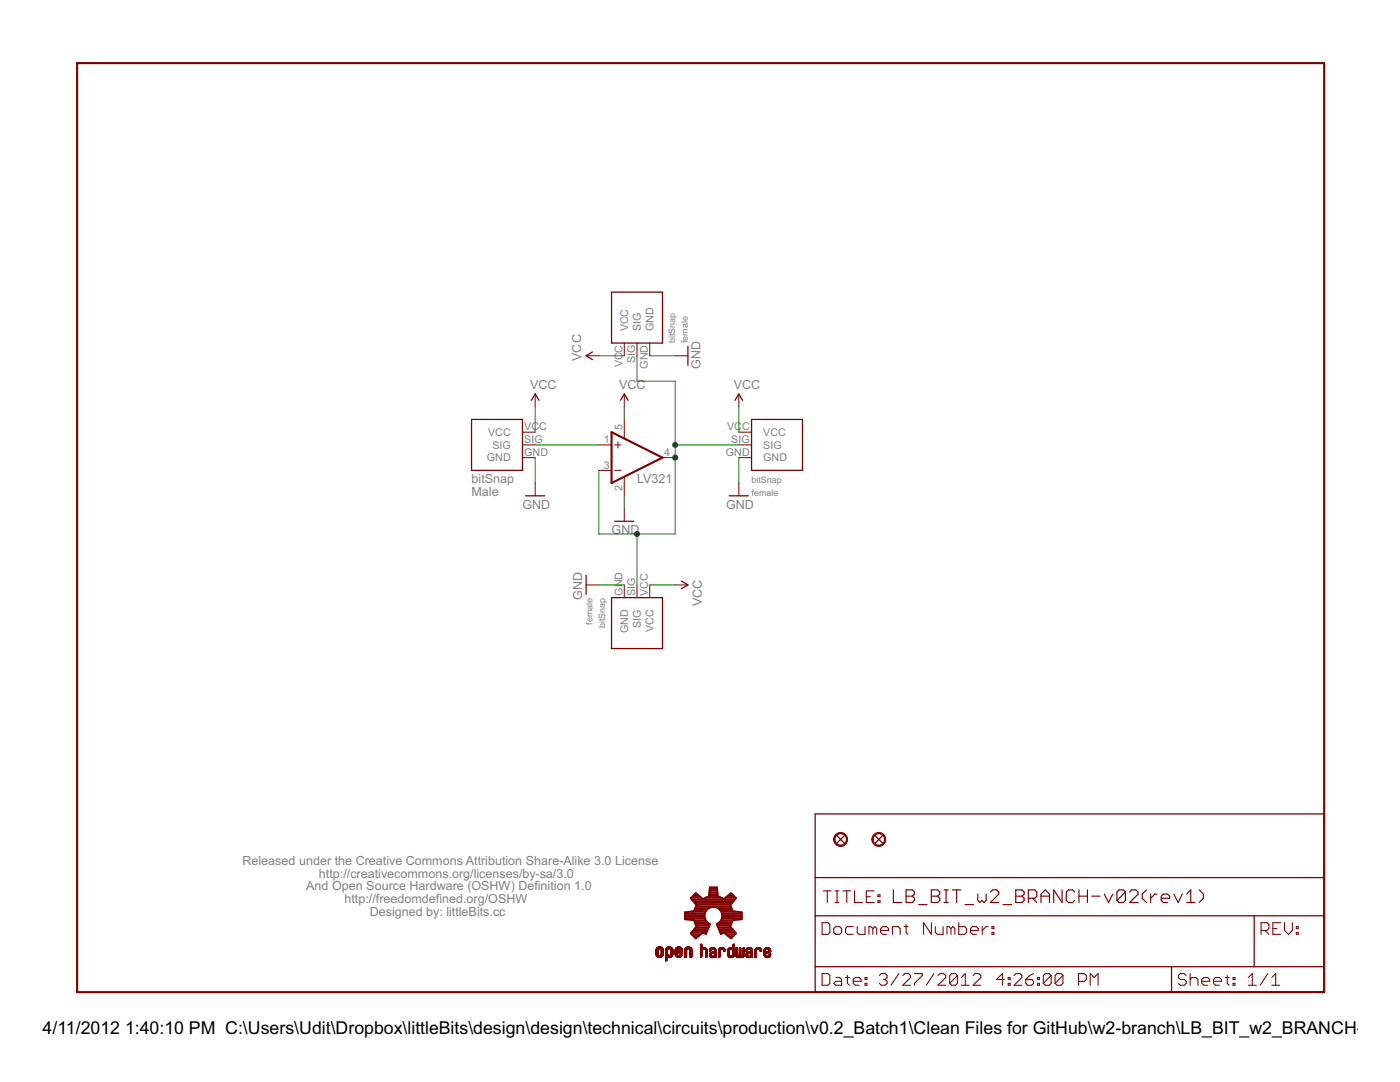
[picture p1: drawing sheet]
<svg xmlns="http://www.w3.org/2000/svg" width="279mm" height="216mm" viewBox="0 0 279 216" stroke-linecap="round" stroke-linejoin="round" font-family="sans-serif">
<g fill="none" stroke="#800000" stroke-width=".25">
<path d="M122 58.3h10.2v10.2h-10.2zM106 79.9l.8-1.3 .8 1.3M118.2 70.2l-1.2 .8 1.2 .8M123.8 79.9l.8-1.3 .7 1.3M137.3 69.1v3.8M146.7 79.9l.7-1.3 .8 1.3M94.1 83.7h10.2v10.2h-10.2zM104.9 98.9h3.8M145.5 98.9h3.9M150 83.7h10.1v10.2h-10.1zM117 114.8v3.8M122 119.3h10.2v10.1h-10.2z"/>
<path d="M122.7 104h3.8M136 116l1.3 .7-1.3 .8M162.7 162.4h101.6v35.6h-101.6zM162.7 175.1h101.6M167 166.7l1.5 1.6M168.5 166.7l-1.5 1.6M174.6 166.7l1.5 1.6M176.1 166.7l-1.5 1.6M162.7 182.7h101.6M162.7 192.9h101.6M233.8 192.9v5.1M250.3 182.7v10.2"/>
</g>
<g fill="none" stroke="#800000" stroke-width=".2">
<path d="M106.8 78.6v2.6M117 71h2.5M124.6 68.5v2.5M124.6 78.6v2.6M127.1 68.5v2.5M129.7 68.5v2.5M134.7 71h2.6M147.4 78.6v2.6M104.3 86.2h2.5M104.3 88.8h2.5M104.3 91.3h2.5M106.8 96.4v2.5"/>
<path d="M119.5 88.8h2.5M119.5 93.9h2.5M122.7 88.8h1.3M122.7 93.9h1.3M123.3 88.1v1.3M124.6 83.7v3.7M124.6 95.2v3.7M132.2 91.3h2.5M147.4 86.2h2.6M147.4 88.8h2.6M147.4 91.3h2.6M147.4 96.4v2.5"/>
<path d="M117 116.7h2.5M124.6 101.5v2.5M124.6 116.7v2.6M127.1 116.7v2.6M129.7 116.7v2.6M134.7 116.7h2.6M130.9 190.4h.4M130.9 190.3h.4M130.9 190.2h.4M130.9 190.1h.4M130.9 190h.4M130.9 189.9h.4"/>
<path d="M130.9 189.8h.4M130.9 189.7h.4M130.9 189.6h.4M130.9 190.5l.5 .1M130.9 190.5h.5M130.9 189.5h.4M131 190.6h.6M131 190.6h.5M131 189.3h1.3M131 190.7h1.3M131 190.8h1.2M131 189.2h1.2"/>
<path d="M131.1 189.1h1.1M131.1 190.9h1M131.1 189.1h1M131.2 190.9h.9M131.2 189.1h.9M131.3 191h.7M131.3 189h.7M131.3 189.6h-.4M131.3 189.5h-.4M131.4 189.4h-.5M131.4 191h.4M131.4 189h.5"/>
<path d="M131.5 189.4h-.5M131.5 189.3l-.5 .1M131.7 189.3h.6M131.8 189.4h.6M131.9 190.6h.5M131.9 189.4h.5M131.9 190.5h.5M131.9 189.5h.5M132 189.5h.4M132 190.4h.4M132 190.3h.4M132 190.2h.4"/>
<path d="M132 190.1h.4M132 190h.4M132 189.9h.4M132 189.8h.4M132 189.7h.4M132 189.6h.4M132.2 190.8h-1.1M132.3 190.6h-.5M132.4 190.6h-.6M132.4 190.4l-.4 .1M132.8 191.6h.4M132.8 191.5h.4"/>
<path d="M132.8 191.4h.4M132.8 191.3h.4M132.8 191.2h.4M132.8 191.1h.4M132.8 190.8h1.4M132.8 190.7h1.4M132.8 190.6h.7M132.8 190.6h.6M132.8 190.5h.5M132.8 190.4l.4 .1M132.8 190.4h.4M132.8 190.3h.4"/>
<path d="M132.8 190.2h.4M132.8 190.1h.4M132.8 190h.4M132.8 189.9h.4M132.8 189.8h.4M132.8 189.7h.4M132.8 189.6h.4M132.8 191.7h.2M132.9 189.3h1.3M133 189.2h1.2M133 189.2h1.1M133.1 189.1h.9"/>
<path d="M133.2 191.7h-.4M133.2 189h.7M133.2 189.6h-.4M133.2 191l-.4 .1M133.2 189.5h-.4M133.3 189.5h-.5M133.3 189.4l-.5 .1M133.3 191h.5M133.3 189h.5M133.4 189.4h-.5M133.4 189.3l-.5 .1M133.7 190.6h.5"/>
<path d="M133.7 189.3h.5M133.7 189.4h.5M133.8 190.5h.5M133.8 189.4h.5M133.8 189.5h.5M133.9 190.4h.4M133.9 189.5h.4M133.9 190.3h.4M133.9 190.2h.4M133.9 190.1h.4M133.9 190h.4M133.9 189.9h.4"/>
<path d="M133.9 189.8h.4M133.9 189.7h.4M133.9 189.6h.4M133.9 191h-1.1M134 190.9h-1.2M134.1 190.8h-1.3M134.3 190.5h-.5M134.7 190.5h.5M134.7 190.4h.4M134.7 189.8l.4 .1M134.7 189.8h.4M134.7 189.7h.4"/>
<path d="M134.7 189.6h.4M134.7 189.5h.5M134.8 190.6h.5M134.8 190.5l.4 .1M134.8 190.6h.6M134.8 190.7h1.3M134.8 189.3h1.3M134.9 190.7h1.2M134.9 189.3h1.2M134.9 189.2h1.2M134.9 190.8h1.1M134.9 189.2h1.1"/>
<path d="M135 190.9h.9M135 189.1h1M135 189.1h.9M135.1 191h.7M135.1 189h.7M135.1 189.6l-.4 .1M135.2 190.3l-.5 .1M135.2 189.4l-.4 .1M135.3 189h.4M135.3 191h.4M135.3 190.3h-.6M135.3 189.4h-.5"/>
<path d="M135.4 189.3l-.6 .1M135.4 189.8h.8M135.4 190.2h-.7M135.5 190.2h-.8M135.6 189.7h.6M135.6 189.3h.5M135.6 190.6h.5M135.6 190.1l-.9 .1M135.6 189.4h.6M135.7 189.7h.5M135.7 189.4h.5M135.7 190.1h-1"/>
<path d="M135.7 189.5h.5M135.8 190.5h.4M135.8 189.6h.4M135.8 189.5h.4M135.8 190.4h.4M135.8 190.3h.4M135.8 190l-1.1 .1M135.9 190.2h.3M136 190h-1.3M136 190.2h.2M136 190.8h-1.1M136 189.9h-1.3"/>
<path d="M136.2 190.6h-.6M136.2 189.9h-1.5M136.2 190.5h-.5M136.2 189.8l-1 .1M136.6 191h.3M136.6 190.8h.4M136.6 190.7h.4M136.6 190.6h.4M136.6 190.5h.4M136.6 190.4h.4M136.6 190.3h.4M136.6 190.2h.4"/>
<path d="M136.6 190.1h.4M136.6 190h.4M136.6 189.9h.4M136.6 189.8h.4M136.6 189.7h.4M136.6 189.6h.4M136.7 191h.1M136.8 189.3h1.2M136.8 189.2h1.2M136.8 189.2h1.1M136.9 189.1h1M136.9 189.1h.9"/>
<path d="M137 189h.8M137 190.9h-.4M137.1 189.6h-.5M137.1 189.5h-.4M137.1 189.4l-.4 .1M137.2 189h.4M137.2 189.4h-.5M137.3 189.3l-.6 .1M137.5 189.3h.5M137.6 189.4h.5M137.7 189.5h.4M137.7 191h.3"/>
<path d="M137.7 190.8h.4M137.7 190.7h.4M137.7 190.6h.4M137.7 190.5h.4M137.7 190.4h.4M137.7 190.3h.4M137.7 190.2h.4M137.7 190.1h.4M137.7 190h.4M137.7 189.9h.4M137.7 189.8h.4M137.7 189.7h.4"/>
<path d="M137.7 189.6h.4M137.8 191h.1M138 189.3h-1.3M138.1 190.9h-.4M139.8 191h.1M139.8 188.6h.3M139.8 190.9h.2M139.8 190.8h.3M139.8 190.7h.3M139.8 190.6h.3M139.8 190.5h.3M139.8 190.4h.3"/>
<path d="M139.8 190.3h.3M139.8 190.2h.3M139.8 190.1h.3M139.8 190h.3M139.8 189.9h.3M139.8 189.8h.3M139.8 189.7h.3M139.8 189.6h.3M139.8 189.3h1.2M139.8 189.2l1.1 .1M139.8 189.2h1.1M139.8 189.1l1 .1"/>
<path d="M139.8 189.1h.3M139.8 189h.3M139.8 188.9h.3M139.8 188.8h.3M139.8 188.7h.3M139.8 188.5h.3M139.9 188.4h.1M140 191h-.2M140.1 190.9h-.3M140.1 189.6h-.3M140.1 189.5h-.3M140.2 189.5h-.4"/>
<path d="M140.2 189.1h.5M140.2 189.4l-.4 .1M140.4 189.4h-.6M140.4 189.1h.1M140.5 189.4h.5M140.7 189.4h.4M140.7 189.5h.4M140.8 189.5h.3M140.8 189.6h.3M140.8 190.9h.3M140.8 190.8h.3M140.8 190.7h.3"/>
<path d="M140.8 190.6h.3M140.8 190.5h.3M140.8 190.4h.3M140.8 190.3h.3M140.8 190.2h.3M140.8 190.1h.3M140.8 190h.3M140.8 189.9h.3M140.8 189.8h.3M140.8 189.7h.3M140.9 191.1h.1M141 191l-.2 .1"/>
<path d="M141 189.3l-1.2 .1M141.1 191h-.3M141.1 190.9h-.3M141.6 190.7h.3M141.6 190.6h.3M141.6 190.5h.3M141.6 190.4h.3M141.6 189.7h.3M141.6 189.6h.3M141.6 190.8h.8M141.6 190.7l.4 .1M141.6 189.5h.3"/>
<path d="M141.6 189.5h.4M141.7 190.9h.8M141.7 189.4h1.1M141.7 189.3h1.1M141.8 191h.7M141.8 189.8h-.2M141.8 189.3h.9M141.8 190.1h1.1M141.8 189.2h.9M141.9 189.7l-.3 .1M141.9 190.5h-.3M141.9 189.2h.7"/>
<path d="M141.9 191h.6M141.9 189.6h-.3M142 190.4h-.4M142 190.1h.9M142 191.1h.4M142 189.1h.5M142 190h.9M142 189.4l-.4 .1M142 190.3l-.4 .1M142.2 191.1h.1M142.2 189.4h-.5M142.2 190.3h-.6"/>
<path d="M142.2 189.9h.7M142.2 189.1h.1M142.3 189.9h.6M142.3 190.2h-.6M142.3 189.4h.6M142.4 190.2h-.7M142.4 189.9h.5M142.5 189.4h.4M142.5 190.1l-.8 .1M142.5 189.5h.4M142.6 189.8h.3M142.6 189.5h.3"/>
<path d="M142.6 189.6h.3M142.6 190.1h.3M142.6 191h.2M142.6 190.9h.3M142.6 190.8h.3M142.6 190.7h.3M142.6 190.6h.3M142.6 190.5h.3M142.6 190.4h.3M142.6 190.3h.3M142.6 190.2h.3M142.6 189.7h.3"/>
<path d="M142.9 191h-.3M143.4 190.9h.3M143.4 190.8h.3M143.4 190.7h.3M143.4 190.6h.3M143.4 190.5h.3M143.4 190.4h.3M143.4 190.3h.3M143.4 190.2h.3M143.4 190.1h.3M143.4 190h.3M143.4 189.9h.3"/>
<path d="M143.4 189.8h.3M143.4 189.7h.3M143.4 189.6h.3M143.4 191.1h.1M143.5 189.3h1.1M143.6 191l-.2 .1M143.6 189.3h1M143.6 189.2h.9M143.7 191h-.3M143.7 189.2h.7M143.7 189.7h-.3M143.7 189.6h-.3"/>
<path d="M143.7 189.5h-.3M143.8 189.5h-.4M143.8 189.1h.5M143.8 189.4l-.4 .1M144 189.4h-.5M144 189.1h.1M144.2 189.4h.5M144.3 189.4h.4M144.4 189.5h.3M144.4 189.6h.3M144.5 189.7h.2M144.5 189.8h.1"/>
<path d="M144.6 189.3l-1.1 .1M144.7 189.8h-.2M144.8 189.7h-.3M145.2 190.4h.3M145.2 190.3h.3M145.2 190.2h.3M145.2 190.1h.3M145.2 190h.3M145.2 189.9h.3M145.2 189.8h.3M145.2 190.5h.3M145.2 189.7h.3"/>
<path d="M145.2 190.6h.4M145.2 190.7h.4M145.2 189.5h.4M145.3 190.7l.4 .1M145.3 190.8h1.2M145.3 190.8h1.1M145.4 189.3h1.2M145.4 190.9h1M145.4 190.9h.9M145.5 189.2h1.1M145.5 191h.8M145.5 189.6l-.3 .1"/>
<path d="M145.5 189.6h-.3M145.6 189.5h-.4M145.6 191h.6M145.6 189.1h.5M145.7 191.1h.4M145.7 189.4l-.4 .1M145.8 189.4h-.5M145.8 191.1h.1M145.8 189.1h.1M146 189.4h.6M146.1 189.4h.5M146.2 189.5h.4"/>
<path d="M146.2 190.6h.3M146.2 190.5h.4M146.2 189.6h.4M146.3 190.5h.3M146.3 190.4h.3M146.3 190.3h.3M146.3 190.2h.3M146.3 190.1h.3M146.3 190h.3M146.3 189.9h.3M146.3 189.8h.3M146.3 189.7h.3"/>
<path d="M146.3 189.6h.3M146.3 189.1h.3M146.3 189h.3M146.3 188.9h.3M146.3 188.8h.3M146.3 188.7h.3M146.3 188.6h.3M146.3 188.5h.3M146.4 188.4h.2M146.5 190.7l-.4 .1M146.5 190.7h-.4M146.5 190.6h-.3"/>
<path d="M146.6 189.3l-1.3 .1M146.9 190.7l.3 .1M146.9 190.7h.3M146.9 190.6h.3M146.9 190.5h.2M146.9 190.4h.2M146.9 190.3h.2M146.9 190.2h.2M146.9 190.1h.2M146.9 190h.2M146.9 189.9h.2M146.9 189.8h.2"/>
<path d="M146.9 189.7h.2M146.9 189.6h.2M146.9 189.5h.2M146.9 189.4h.2M146.9 189.3h.2M146.9 189.2h.2M146.9 190.8h1.6M146.9 190.9h1.5M147 190.9h1.4M147 191h1.4M147 189.1h.1M147.1 191h.5"/>
<path d="M147.2 191.1h.3M147.4 191.1h.1M147.4 190.8h.5M147.5 190.7h.4M147.5 190.6h.4M147.5 190.6h.3M147.5 190.5h.3M147.5 190.4h.3M147.5 190.3h.3M147.5 190.2h.3M147.5 190.1h.3M147.6 190.5h.2"/>
<path d="M147.6 190.2h.2M147.6 190.1h.2M147.6 190h.2M147.6 189.9h.2M147.6 189.8h.2M147.6 189.7h.2M147.6 189.6h.2M147.6 189.5h.2M147.6 189.4h.2M147.6 189.3h.2M147.6 189.2h.2M147.7 189.1h.1"/>
<path d="M147.8 191h.5M147.9 191.1h.3M148.1 190.8h.4M148.2 190.7h.3M148.2 190.6h.3M148.3 190.6h.2M148.3 190.5h.2M148.3 190.4h.2M148.3 190.3h.2M148.3 190.2h.2M148.3 190.1h.2M148.3 190h.2"/>
<path d="M148.3 189.9h.2M148.3 189.8h.2M148.3 189.7h.2M148.3 189.6h.2M148.3 189.5h.2M148.3 189.4h.2M148.3 189.3h.2M148.3 189.2h.2M148.4 189.1h.1M148.8 190.7h.4M148.8 190.6h.3M148.8 190.5h.3"/>
<path d="M148.8 190.4h.3M148.8 189.6h.3M148.8 190.7l.4 .1M148.8 189.6h.4M148.9 190.8h.8M148.9 190.8l.8 .1M148.9 190.9h.8M148.9 190.2h.7M149 189.4h1.1M149 189.3h1.1M149 190.9h.7M149 189.8h-.2"/>
<path d="M149 191h.7M149 189.3h1M149.1 189.8h-.3M149.1 189.2h.8M149.1 189.7l-.3 .1M149.1 189.7h-.3M149.1 191h.6M149.2 189.5h-.3M149.2 190.1h1M149.2 190.4h-.4M149.2 191.1h.4M149.3 190h.9"/>
<path d="M149.3 189.1h.5M149.3 190.3l-.5 .1M149.3 189.4l-.4 .1M149.4 189.4h-.5M149.4 190.3h-.5M149.4 189.9h.8M149.5 189.1h.1M149.5 189.9h.7M149.6 190.2h-.7M149.6 189.4h.5M149.6 189.9h.6M149.7 189.4h.4"/>
<path d="M149.8 190.1l-.8 .1M149.8 189.5h.4M149.8 189.8h.4M149.9 189.8h.3M149.9 189.6h.3M149.9 191h.2M149.9 190.9h.3M149.9 190.8h.3M149.9 190.7h.3M149.9 190.6h.3M149.9 190.5h.3M149.9 190.4h.3"/>
<path d="M149.9 190.3h.3M149.9 190.2h.3M149.9 190.1h.3M149.9 189.7h.3M149.9 191.1h.1M150.2 191h-.3M150.2 190.9h-.3M150.2 190.1h-1.1M150.6 190.9h.3M150.6 190.8h.3M150.6 190.7h.3M150.6 190.6h.3"/>
<path d="M150.6 190.5h.3M150.6 190.4h.3M150.6 190.3h.3M150.6 190.2h.3M150.6 190.1h.3M150.6 190h.3M150.6 189.9h.3M150.6 189.8h.3M150.6 189.7h.3M150.7 189.5h.3M150.7 191.1h.1M150.8 191l-.2 .1"/>
<path d="M150.8 189.3h1M150.9 189.2h.9M150.9 191h-.3M150.9 189.6l-.3 .1M150.9 189.2h.8M151 189.6h-.3M151 189.5h-.3M151 189.1h.6M151.1 189.4l-.4 .1M151.2 189.4h-.5M151.3 189.1h.1M151.4 189.4h.5"/>
<path d="M151.6 189.4h.3M151.6 189.5h.4M151.7 189.6h.3M151.7 189.7h.3M151.7 189.8h.2M151.9 189.3l-1.2 .1M151.9 189.8h-.2M152 189.7l-.3 .1M152.4 190.5l.4 .1M152.4 190.5h.4M152.4 190.4h.4M152.4 190h1.2"/>
<path d="M152.4 190h.4M152.4 189.9h.4M152.4 189.8h.4M152.4 189.7h.4M152.4 189.6h.4M152.5 190.6h.3M152.5 189.5h.3M152.5 190.7h.4M152.5 190.7l.5 .1M152.5 190.8h1.2M152.6 189.4h1.1M152.6 190.8h1.1"/>
<path d="M152.6 189.3h1.1M152.6 190.9h1M152.7 189.3h.9M152.7 190.9h.9M152.7 189.2h.9M152.7 191h.8M152.8 189.2h.7M152.8 190.4h-.4M152.8 189.6h-.3M152.8 191h.6M152.8 189.5h-.3M152.9 190.3l-.5 .1"/>
<path d="M152.9 189.1h.5M152.9 189.4l-.4 .1M153 191.1h.4M153 190.3h-.6M153 189.4h-.5M153.1 189.1h.1M153.1 191.1h.1M153.1 189.9h.7M153.1 190.2h-.7M153.2 190.2h-.8M153.2 189.4h.5M153.3 190.8h.4"/>
<path d="M153.4 190.1l-1 .1M153.4 189.8h.4M153.4 189.4h.4M153.4 189.5h.4M153.5 190.6h.3M153.5 190.1h-1.1M153.5 189.5h.3M153.5 189.6h.3M153.5 189.7h.3M153.5 190.5h.3M153.5 190.4h.3M153.6 190.4h.2"/>
<path d="M153.7 190.3h.1M153.7 190h-.8M153.8 190.7h-.4M153.8 189.9h-.8M153.8 190.6h-.3M153.8 189.8l-.6 .1"/>
</g>
<path d="M15.4 12.6h248.9v185.4h-248.9zM122 86.2l10.2 5.1-10.2 5.1z" fill="none" stroke="#800000" stroke-width=".42"/>
<g fill="#800000" stroke="#800000" stroke-width=".2">
<path d="M174.4 166.5a1.4 1.4 0 0 1 2.2 .3 1.4 1.4 0 0 1-.8 2 1.4 1.4 0 0 1-1.8-1.3h.2a1.15 1.15 0 0 1 1.7-1.1 1.15 1.15 0 0 1 .2 1.9 1.15 1.15 0 0 1-1.8-.5l-.1-.3h-.2z" fill-rule="evenodd"/>
<path d="M166.8 166.5a1.4 1.4 0 0 1 2.2 .3 1.4 1.4 0 0 1-.9 2 1.4 1.4 0 0 1-1.7-1.3h.2a1.15 1.15 0 0 1 1.6-1.1 1.15 1.15 0 0 1 .3 1.9 1.15 1.15 0 0 1-1.8-.5l-.1-.3h-.2z" fill-rule="evenodd"/>
</g>
<g fill="none" stroke="#800000" stroke-width=".21">
<path d="M164.3 177.8h1.6M165.1 177.8v2.3M166.6 177.8h.8M167 177.8v2.3M168.2 177.8h1.6M169 177.8v2.3M170.5 177.8v2.3h1.6M172.9 178.9h.8M174.5 177.8h-1.6v2.3h1.6M175.2 179.7h.4v.4h-.4zM175.2 178.5h.4v.4h-.4zM164.1 184.1h1.1l.4 .4v1.6l-.4 .3h-1.1z"/>
<path d="M164.1 194.3h1.1l.4 .3v1.6l-.4 .4h-1.1zM166.4 185.3l.4-.4h.8l.4 .4v.8l-.4 .3h-.8l-.4-.3zM166.6 180.1h.8M166.8 195.1h.8l.4 .3v1.2h-1.2l-.4-.4 .4-.4h1.2M168.7 195.1h.8M169.1 194.6v1.6l.4 .4M170.3 195.8h1.6v-.4l-.4-.3h-.8l-.4 .3v.8l.4 .4h.8M170.3 184.9h-1.2l-.4 .4v.8l.4 .3h1.2M171.1 184.9v1.2l.4 .3h1.1v-1.5M172.6 196.2h.4v.4h-.4zM172.6 195.1h.4v.3h-.4zM174.2 185.3l-.4-.4h-.4v1.5"/>
<path d="M174.2 185.3v1.1M174.2 185.3l.4-.4 .4 .4v1.1M175.5 194.6l.4-.3h.8l.3 .3v.5l-.3 .3M175.7 185.7h1.6v-.4l-.4-.4h-.8l-.4 .4v.8l.4 .3h.8M176.3 195.4h.4M176.7 195.4l.3 .4v.4l-.3 .4h-.8l-.4-.4M178.1 186.4v-1.5h1.2l.3 .4v1.1M179.4 194.3l-1.6 2.3M180.2 194.6l.4-.3h.7l.4 .3v.5l-1.5 1.5h1.5M180.4 184.9h.8M180.8 184.5v1.6l.4 .3M182.5 194.3h1.6v.3l-1.6 1.6v.4"/>
<path d="M185.9 184.1v2.3l-1.6-2.3v2.3M186.4 194.3l-1.6 2.3M186.7 184.9v1.2l.3 .3h1.2v-1.5M187.2 194.6l.4-.3h.7l.4 .3v.5l-1.5 1.5h1.5M189.8 185.3l-.4-.4h-.4v1.5M189.8 185.3v1.1M189.8 185.3l.4-.4 .4 .4v1.1M191.1 194.6v1.6l-.4 .4h-.8l-.4-.4M191.1 194.6l-.4-.3h-.8l-.4 .3v1.6M191.1 194.6l-1.6 1.6M191.3 184.1v2.3h1.2l.4-.3v-.8l-.4-.4h-1.2M191.9 196.6h1.5"/>
<path d="M191.9 195.1l.7-.8v2.3M193.7 185.7h1.5v-.4l-.4-.4h-.7l-.4 .4v.8l.4 .3h.7M194.2 194.6l.4-.3h.8l.3 .3v.5l-1.5 1.5h1.5M196 184.9v1.5M197.2 184.9h-.4l-.8 .8M198 186.1h.4v.3h-.4zM198 184.9h.4v.4h-.4zM200.4 195.4h-1.5l1.1-1.1v2.3M201.2 196.2h.4v.4h-.4zM201.2 195.1h.4v.3h-.4zM202.4 194.6l.4-.3h.8l.3 .3v.5l-1.5 1.5h1.5M204.7 195.4h1.2l.4 .4v.4l-.4 .4h-.8l-.4-.4z"/>
<path d="M206.3 194.3l-.8 .3-.8 .8M207.1 196.2h.4v.4h-.4zM207.1 195.1h.4v.3h-.4zM209.8 194.6v1.6l-.4 .4h-.8l-.4-.4M209.8 194.6l-.4-.3h-.8l-.4 .3v1.6M209.8 194.6l-1.6 1.6M212.1 194.6v1.6l-.4 .4h-.8l-.3-.4M212.1 194.6l-.4-.3h-.8l-.3 .3v1.6M212.1 194.6l-1.5 1.6M215.2 195.8h1.2l.4-.4v-.8l-.4-.3h-1.2v2.3M217.6 196.6v-2.3l.8 .8 .7-.8v2.3M236.7 194.6l-.4-.3h-.7l-.4 .3v.5l.4 .3h.7l.4 .4v.4l-.4 .4h-.7l-.4-.4"/>
<path d="M237.5 195.4l.4-.3h.8l.4 .3v1.2M237.5 194.3v2.3M239.8 195.8h1.6v-.4l-.4-.3h-.8l-.4 .3v.8l.4 .4h.8M242.2 195.8h1.5v-.4l-.3-.3h-.8l-.4 .3v.8l.4 .4h.8M244.5 195.1h.8M244.9 194.6v1.6l.4 .4M246.1 196.2h.4v.4h-.4zM246.1 195.1h.4v.3h-.4zM249.1 196.6h1.6M249.1 195.1l.8-.8v2.3M251.7 185.7h1.2l.3-.4v-.8l-.3-.4h-1.2v2.3M252.5 185.7l.7 .7"/>
<path d="M253 194.3l-1.5 2.3M253.8 196.6h1.6M253.8 195.1l.8-.8v2.3M254 185.3h.8M255.6 184.1h-1.6v2.3h1.6M256.3 184.1v1.6l.8 .7 .8-.7v-1.6M258.7 186.1h.4v.3h-.4zM258.7 184.9h.4v.4h-.4z"/>
</g>
<g fill="none" stroke="#800000" stroke-width=".23">
<path d="M178.3 177.6v2.5h1.7M180.8 177.6h1.3l.4 .4v.4l-.4 .4 .4 .4v.5l-.4 .4h-1.3zM180.8 178.8h1.3M185.9 177.6h1.2l.5 .4v.4l-.5 .4 .5 .4v.5l-.5 .4h-1.2zM185.9 178.8h1.2M188.4 177.6h.8M188.8 177.6v2.5M190.1 177.6h1.6M190.9 177.6v2.5M195.1 178.4v1.3l.5 .4 .4-.4 .4 .4 .4-.4v-1.3M197.7 178l.4-.4h.8l.4 .4v.4l-1.6 1.7h1.6M202.7 177.6h1.3l.4 .4v.4l-.4 .4 .4 .4v.5l-.4 .4h-1.3z"/>
<path d="M202.7 178.8h1.3M205.2 179.2h1.3l.4-.4v-.8l-.4-.4h-1.3v2.5M206.1 179.2l.8 .9M207.8 178.8h1.6M212 177.6v2.5l-1.7-2.5v2.5M214.5 178l-.4-.4h-.9l-.4 .4v1.7l.4 .4h.9l.4-.4M215.3 178.8h1.7M215.3 177.6v2.5M217 177.6v2.5M217.9 178.8h1.6M220.4 178.4l.8 1.7 .9-1.7M224.6 178v1.7l-.4 .4h-.9l-.4-.4"/>
<path d="M224.6 178l-.4-.4h-.9l-.4 .4v1.7M224.6 178l-1.7 1.7M225.4 178l.4-.4h.9l.4 .4v.4l-1.7 1.7h1.7M228.8 177.6l-.8 .8v.8l.8 .9M229.6 178.4v1.7M230.9 178.4h-.4l-.9 .8M231.8 179.2h1.6v-.4l-.4-.4h-.8l-.4 .4v.9l.4 .4h.8M234.3 178.4l.8 1.7 .8-1.7M236.8 178.4l.8-.8v2.5M239.3 177.6l.9 .8v.8l-.9 .9M183.3 180.5h1.7M188.4 180.1h.8"/>
<path d="M192.6 180.5h1.7M200.2 180.5h1.7M207.8 180.1v-1.7l.8-.8 .8 .8v1.7M236.8 180.1h1.7"/>
</g>
<g fill="none" stroke="#800000" stroke-width=".38">
<path d="M138 179.1h1.9M138.1 179.5h8.6M138.3 178.8h1.2M138.3 179.8h8.1M138.7 178.4h.4M140.9 179.1h3M141.5 178.8h1.7M141.5 178.4h1.7M141.6 178.1h1.6M141.6 177.7h1.5M141.6 177.4h1.5M144.8 179.1h2"/>
<path d="M145.2 178.8h1.2M145.7 178.4h.4M136.7 183.3h4M136.7 183h3.9M136.7 182.6h3.9M136.7 182.3h4M138 181.9h2.8M138 186.1h2.3M138.1 186.5h1.7M138.3 185.8h2.8M138.4 186.8h1M138.6 185.4h2.7"/>
<path d="M138.6 183.7h2.2M138.6 181.6h2.4M138.6 180.2h7.5M138.7 184h2.4M138.7 181.2h2.8M138.8 187.2h.2M138.8 184.4h2.8M138.9 185.1h2.5M138.9 180.9h6.9M138.9 180.5h6.9M139 184.7h2.6M140.4 186.1h.6"/>
<path d="M140.8 181.9l-.2 .5 .1 .9M140.8 181.9a1.79 1.79 0 0 1 3.2 0M143.1 184.4h2.8M143.2 184.7h2.6M143.3 181.2h2.7M143.3 185.1h2.6M143.5 185.4h2.7M143.6 185.8h2.9M143.6 184h2.5M143.7 181.6h2.4M143.8 186.1h.6M143.9 183.7h2.3"/>
<path d="M144 181.9a1.76 1.76 0 0 1-1 2.5l.9 2 .6-.3 1.4 1.1 1-1-1.2-1.4 .5-1.2 1.8-.2v-1.4l-1.8-.2-.5-1.1 1.2-1.5-1-1-1.4 1.2-1.2-.5-.2-1.8h-1.4l-.2 1.8-1.2 .5-1.4-1.2-1 1 1.1 1.5-.5 1.1-1.8 .2v1.4l1.8 .2 .5 1.2-1.1 1.4 1 1 1.4-1.1 .6 .3 .8-2-.7-.5-.3-.6M144 181.9h2.8M144.1 183.3h3.9M144.1 182.3h3.9M144.1 183h3.9M144.1 182.6h3.9M144.5 186.1h2.2M144.9 186.5h1.8M145.4 186.8h.9M145.8 187.2h.2"/>
</g>
<g fill="none" stroke="#008000" stroke-width=".2">
<path d="M119.5 71h5.1M127.1 71v5.1h7.6v30.5h-15.2v-12.7M129.7 71h5M106.8 88.8h12.7M106.8 81.2v5M106.8 91.3v5.1M124.6 81.2v2.5M124.6 98.9v2.6M134.7 88.8h12.7M147.4 81.2v5M147.4 91.3v5.1M119.5 116.7h5.1"/>
<path d="M127.1 106.6v10.1M129.7 116.7h5"/>
</g>
<g fill="#008000" stroke="#008000" stroke-width=".2">
<circle cx="134.7" cy="91.3" r=".51"/>
<circle cx="134.7" cy="88.8" r=".51"/>
<circle cx="127.1" cy="106.6" r=".51"/>
</g>
<g font-size="4">
<text x="8.5" y="206.4">4/11/2012</text>
<text x="25" y="206.4">1:40:10 PM C:\Users\Udit\Dropbox\littleBits\design\design\technical\circuits\production\v0.2_Batch1\Clean Files for GitHub\w2-branch\LB_BIT_w2_BRANCH-v02(re</text>
</g>
<g font-size="2.8" fill="#808080">
<text x="105.8" y="77.6">VCC</text>
<text x="116" y="72" transform="rotate(-90 116 72)">VCC</text>
<text x="123.6" y="77.6">VCC</text>
<text x="139.8" y="73.5" transform="rotate(-90 139.8 73.5)">GND</text>
<text x="146.4" y="77.6">VCC</text>
<text x="94.1" y="96.4">bitSnap</text>
<text x="94.1" y="98.9">Male</text>
<text x="104.3" y="101.5">GND</text>
<text x="127.1" y="96.4">LV321</text>
<text x="144.9" y="101.5">GND</text>
<text x="122.1" y="106.5">GND</text>
<text x="116.2" y="119.7" transform="rotate(-90 116.2 119.7)">GND</text>
<text x="140.1" y="121" transform="rotate(-90 140.1 121)">VCC</text>
<text x="48.4" y="172.6">Released under the Creative Commons Attribution Share-Alike 3.0 License</text>
<text x="61.1" y="177.7">And Open Source Hardware (OSHW) Definition 1.0</text>
<text x="63.6" y="175.1">http://creativecommons.org/licenses/by-sa/3.0</text>
<text x="68.7" y="180.2">http://freedomdefined.org/OSHW</text>
<text x="73.8" y="182.7">Designed by: littleBits.cc</text>
</g>
<g font-size="2.4" fill="#808080">
<text x="124.2" y="70.4" transform="rotate(-90 124.2 70.4)">C</text>
<text x="125.4" y="66.1" transform="rotate(-90 125.4 66.1)">VCC</text>
<text x="127.9" y="66.1" transform="rotate(-90 127.9 66.1)">SIG</text>
<text x="130.4" y="66.1" transform="rotate(-90 130.4 66.1)">GND</text>
<text x="124.2" y="73.3" transform="rotate(-90 124.2 73.3)">VC</text>
<text x="126.8" y="72.5" transform="rotate(-90 126.8 72.5)">SIG</text>
<text x="129.3" y="73.6" transform="rotate(-90 129.3 73.6)">GND</text>
<text x="97.4" y="87">VCC</text>
<text x="98.3" y="89.5">SIG</text>
<text x="104.6" y="85.9">VCC</text>
<text x="104.6" y="88.4">SIG</text>
<text x="120.5" y="88.4">1</text>
<text x="124.2" y="85.9" transform="rotate(-90 124.2 85.9)">5</text>
<text x="145.1" y="85.9">VC</text>
<text x="146" y="88.4">SIG</text>
<text x="148.1" y="85.9">C</text>
<text x="152.3" y="87">VCC</text>
<text x="152.3" y="89.5">SIG</text>
<text x="97.2" y="92.1">GND</text>
<text x="104.6" y="91">GND</text>
<text x="120.5" y="93.5">3</text>
<text x="132.6" y="91">4</text>
<text x="144.9" y="91">GND</text>
<text x="152.3" y="92.1">GND</text>
<text x="124.2" y="97.9" transform="rotate(-90 124.2 97.9)">2</text>
<text x="124.2" y="118.9" transform="rotate(-90 124.2 118.9)">GND</text>
<text x="126.8" y="118.9" transform="rotate(-90 126.8 118.9)">SIG</text>
<text x="129.3" y="118.9" transform="rotate(-90 129.3 118.9)">VCC</text>
<text x="127.9" y="125.3" transform="rotate(-90 127.9 125.3)">SIG</text>
<text x="125.4" y="126.3" transform="rotate(-90 125.4 126.3)">GND</text>
<text x="130.4" y="126.1" transform="rotate(-90 130.4 126.1)">VCC</text>
</g>
<g font-size="2" fill="#808080">
<text x="134.8" y="68.5" transform="rotate(-90 134.8 68.5)">bitSnap</text>
<text x="137.3" y="68.5" transform="rotate(-90 137.3 68.5)">female</text>
<text x="150" y="96.4">bitSnap</text>
<text x="150" y="98.9">female</text>
<text x="118.2" y="124.6" transform="rotate(-90 118.2 124.6)">female</text>
<text x="120.8" y="125.3" transform="rotate(-90 120.8 125.3)">bitSnap</text>
</g>
</svg>
